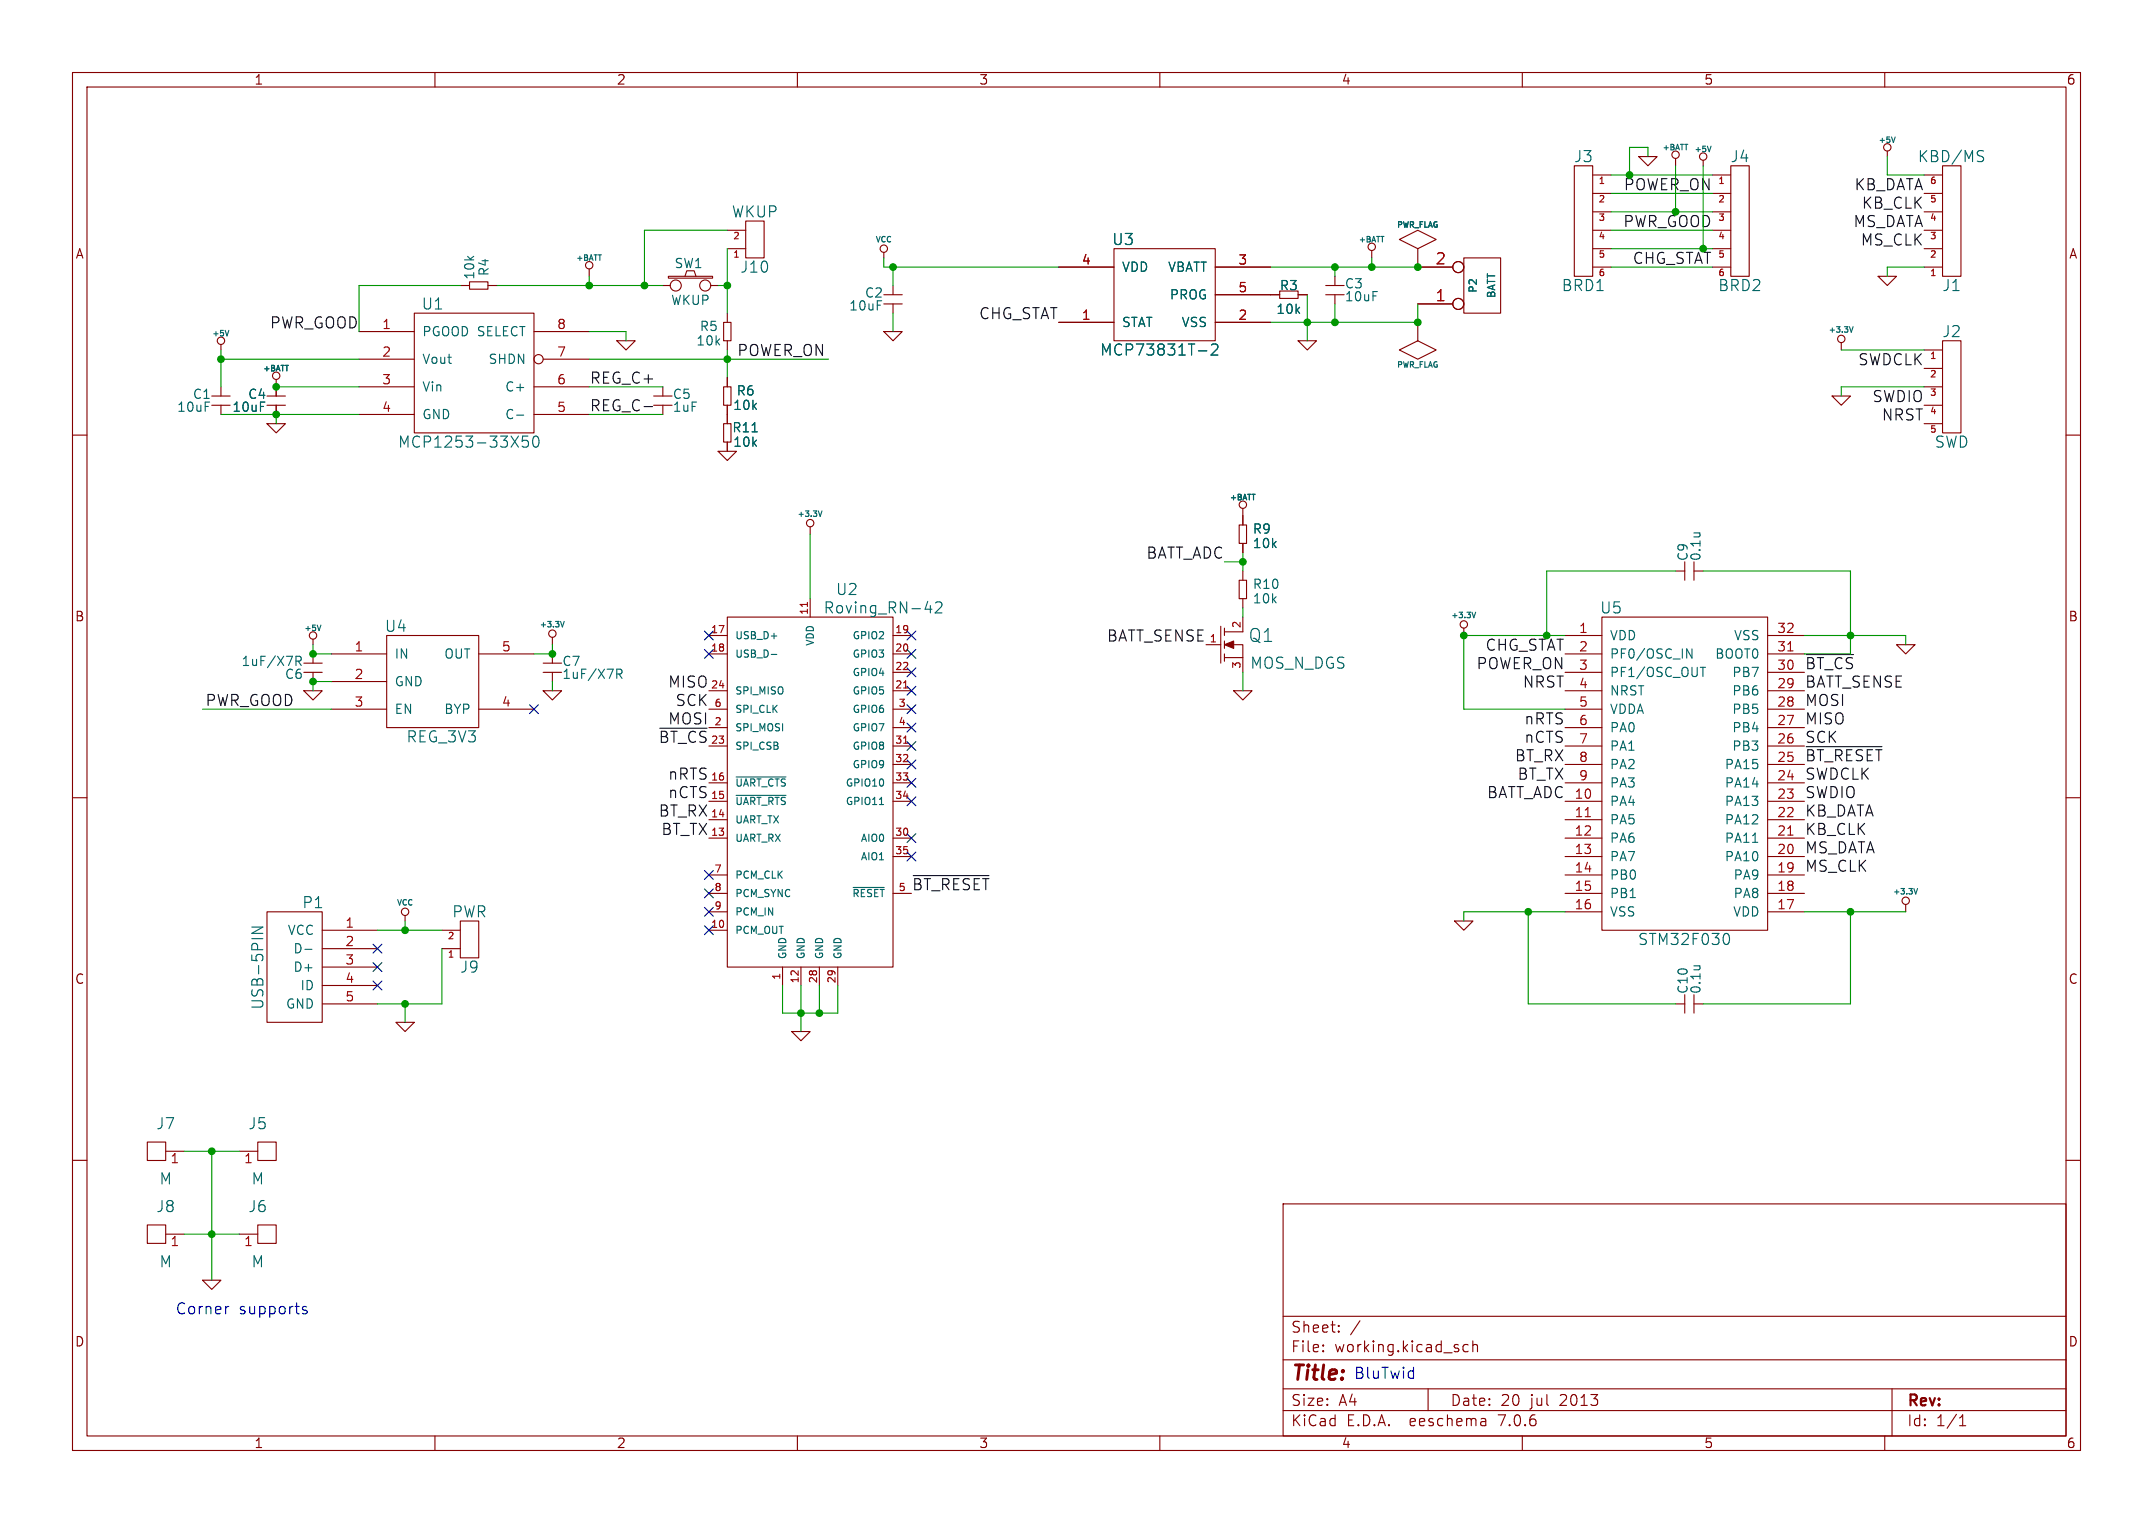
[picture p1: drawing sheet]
<svg xmlns="http://www.w3.org/2000/svg" width="297mm" height="210mm" viewBox="0 0 297 210" stroke-linecap="round" stroke-linejoin="round" font-family="sans-serif">
<g fill="none" stroke="#840000" stroke-width=".15">
<path d="M10 10h277v190h-277zM12 12h273v186h-273zM60 10v2M110 10v2M160 10v2M210 10v2M260 10v2M63.5 39.4h1.3M64.8 38.9h2.5v1h-2.5zM67.3 39.4h1.3M81.3 37.1v1M91.4 39.4h1.1"/>
<path d="M92.2 38.1h6.1v.3h-6.1zM94.5 38.1l.2-.8h1.1l.2 .8M98 39.4h1.1M100.3 34.3h2.6M100.3 31.8h2.6M102.9 30.5h2.5v5.1h-2.5zM121.9 34.8v.8M123.2 39.4v1.2M146 36.8h7.7M153.7 34.3h13.9v12.7h-13.9zM167.6 36.8h7.7M182.9 39.4h2.5"/>
<path d="M184.1 38.1v1.3M189.2 34.5v1.1M193 33l2.6-1.2 2.5 1.2-2.5 1.3zM195.6 34.3v2.5M195.6 36.8h.1M195.6 36.8h4.8M201.9 35.6h5.1v7.6h-5.1zM217.2 22.9h2.5v15.2h-2.5zM219.7 34.3h2.5M219.7 31.8h2.5M219.7 36.8h2.5M219.7 24.1h2.5"/>
<path d="M219.7 26.7h2.5M219.7 29.2h2.5M226.1 21.6h2.5l-1.3 1.3zM231.1 21.8v1.1M234.9 22.1v.8M236.2 34.3h2.6M236.2 31.8h2.6M236.2 36.8h2.6M236.2 24.1h2.6M236.2 26.7h2.6M236.2 29.2h2.6M238.8 22.9h2.5v15.2h-2.5z"/>
<path d="M259.1 38.1h2.5l-1.3 1.3zM260.3 20.8v.8M265.4 34.3h2.6M265.4 31.8h2.6M265.4 36.8h2.6M265.4 24.1h2.6M265.4 26.7h2.6M265.4 29.2h2.6M268 22.9h2.5v15.2h-2.5zM10 60h2M29.2 54.6h2.5M29.2 55.9h2.5"/>
<path d="M30.5 47.5v.8M30.5 53.3v1.3M30.5 55.9v1.3M36.8 58.4h2.6l-1.3 1.3zM36.8 54.6h2.6M36.8 55.9h2.6M38.1 52.3v2.3M38.1 55.9v1.3M49.5 53.3h7.6M49.5 45.7h7.6M49.5 49.5h7.6M49.5 57.2h7.6"/>
<path d="M57.1 43.2h16.6v16.5h-16.6zM73.7 53.3h7.6M73.7 45.7h7.6M73.7 57.2h7.6M74.9 49.5h6.4M85.1 47h2.5l-1.2 1.3zM90.2 54.6h2.5M90.2 55.9h2.5M91.4 53.3v1.3M91.4 55.9v1.3M99.8 58.4h1v2.6h-1zM99.8 53.3h1v2.6h-1z"/>
<path d="M99.8 44.5h1v2.5h-1zM100.3 43.2v1.3M100.3 47v1.3M100.3 52.1v1.2M100.3 55.9v2.5M121.9 45.7h2.6l-1.3 1.3zM121.9 40.6h2.6M121.9 41.9h2.6M123.2 41.9v1.3M146 44.5h7.7M167.6 40.6h8.9M167.6 44.5h7.7"/>
<path d="M176.5 40.1h2.6v1h-2.6zM179.1 47h2.5l-1.3 1.3zM179.1 40.6h1.2M182.9 40.6h2.5M184.1 40.6v1.3M193 48.3l2.6-1.3 2.5 1.3-2.5 1.2zM195.6 44.5v2.5M195.6 44.5h.1M195.6 41.9h4.8M252.7 54.6h2.6l-1.3 1.3zM254 47.2v1.1M265.4 48.3h2.6"/>
<path d="M265.4 50.8h2.6M265.4 53.3h2.6M265.4 55.9h2.6M265.4 58.4h2.6M268 47h2.5v12.7h-2.5zM285 60h2M99.1 62.2h2.5l-1.3 1.3zM100.3 61v1.2M111.8 72.6v1.1M170.9 72.4h1.1v2.5h-1.1zM171.4 70.1v2.3M171.4 74.9v1.3"/>
<path d="M171.4 78.7v1.3M231.1 78.7h1.3M232.4 77.5v2.5M233.7 77.5v2.5M233.7 78.7h1.2M41.9 92.7h2.5M41.9 91.4h2.5M41.9 95.3h2.5l-1.2 1.2zM43.2 88.1v.8M43.2 90.2v1.2M43.2 92.7v1.3M45.7 90.2h7.6"/>
<path d="M45.7 97.8h7.6M45.7 94h7.6M53.3 87.6h12.7v12.7h-12.7zM66 90.2h7.7M66 97.8h7.7M74.9 91.4h2.6M74.9 92.7h2.6M74.9 95.3h2.6l-1.3 1.2zM76.2 87.9v1M76.2 90.2v1.2M76.2 92.7v1.3M97.8 87.6h2.5"/>
<path d="M97.8 90.2h2.5M97.8 95.3h2.5M97.8 97.8h2.5M100.3 85.1h22.9v48.3h-22.9zM111.8 82.6v2.5M123.2 87.6h2.5M123.2 90.2h2.5M123.2 95.3h2.5M123.2 92.7h2.5M123.2 97.8h2.5M166.4 88.9h2M170.2 95.3h2.5l-1.3 1.2z"/>
<path d="M170.2 88.9h1.2v1.8h-2.5M170.9 80h1.1v2.6h-1.1zM171.4 85.1v2h-2.5M171.4 82.6v1.2M171.4 90.7v2M201.9 86.6v1M215.9 87.6h5.1M215.9 90.2h5.1M215.9 95.3h5.1M215.9 92.7h5.1M215.9 97.8h5.1M221 85.1h22.8v43.2h-22.8z"/>
<path d="M243.8 87.6h5.1M243.8 90.2h5.1M243.8 95.3h5.1M243.8 92.7h5.1M243.8 97.8h5.1M261.6 88.9h2.6l-1.3 1.3zM10 110h2M97.8 115.6h2.5M97.8 113h2.5M97.8 110.5h2.5M97.8 108h2.5M123.2 115.6h2.5"/>
<path d="M123.2 110.5h2.5M123.2 108h2.5M123.2 102.9h2.5M123.2 105.4h2.5M123.2 118.1h2.5M123.2 100.3h2.5M215.9 115.6h5.1M215.9 113h5.1M215.9 110.5h5.1M215.9 108h5.1M215.9 102.9h5.1M215.9 105.4h5.1"/>
<path d="M215.9 118.1h5.1M215.9 100.3h5.1M243.8 115.6h5.1M243.8 113h5.1M243.8 110.5h5.1M243.8 108h5.1M243.8 102.9h5.1M243.8 105.4h5.1M243.8 118.1h5.1M243.8 100.3h5.1M285 110h2M36.8 125.7h7.6v15.3h-7.6z"/>
<path d="M44.4 138.4h7.7M44.4 130.8h7.7M44.4 128.3h7.7M44.4 133.4h7.7M44.4 135.9h7.7M55.9 126.2v.8M61 130.8h2.5M61 128.3h2.5M63.5 127h2.5v5.1h-2.5zM97.8 128.3h2.5M97.8 123.2h2.5M97.8 120.7h2.5"/>
<path d="M97.8 125.7h2.5M107.9 133.4v2.5M110.5 133.4v2.5M113 133.4v2.5M115.6 133.4v2.5M123.2 123.2h2.5M200.7 127h2.5l-1.3 1.3zM215.9 123.2h5.1M215.9 120.7h5.1M215.9 125.7h5.1M231.1 138.4h1.3M232.4 137.2v2.5"/>
<path d="M233.7 137.2v2.5M233.7 138.4h1.2M243.8 123.2h5.1M243.8 120.7h5.1M243.8 125.7h5.1M262.9 124.7v1M10 160h2M20.3 157.5h2.6v2.5h-2.6zM22.9 158.8h2.5M33 158.8h2.6M35.6 157.5h2.5v2.5h-2.5zM54.6 141h2.5l-1.2 1.2z"/>
<path d="M109.2 142.2h2.6l-1.3 1.3zM285 160h2M20.3 168.9h2.6v2.6h-2.6zM22.9 170.2h2.5M27.9 176.5h2.6l-1.3 1.3zM33 170.2h2.6M35.6 168.9h2.5v2.6h-2.5zM177 166h108v32h-108zM60 198v2M110 198v2M160 198v2M177 194.5h108"/>
<path d="M177 191.5h108M177 187.5h108M177 181.5h108M182.5 186.3h.1l-.1 .1M182.5 186.3v.1M182.5 185.5v.1M182.5 185.5h.1l-.1 .1M184.7 183.6v.1M184.7 183.6h-.1l.1 .1M184.7 182.8v.1M184.7 182.8h-.1l.1 .1M187.6 182.1l-1.3 2"/>
<path d="M197 191.5v3M202.5 185.5l-.4-.1-.3 .3v.4l.2 .2 .1 .1 .4-.1M203.2 185.5a.37 .37 0 0 1 .6 .1v.8M203.2 184.9v1.5M204.9 195.7l.1 .9M205 196.5l-.2 .1M205 196h-.2M210 198v2M260 198v2M261 191.5v6.5M270.3 196.6h.9M270.3 195.5l.4-.4v1.5"/>
<circle cx="81.3" cy="36.6" r=".51"/>
<circle cx="93.2" cy="39.4" r=".76"/>
<circle cx="97.3" cy="39.4" r=".76"/>
<circle cx="121.9" cy="34.3" r=".51"/>
<circle cx="189.2" cy="34" r=".51"/>
<circle cx="201.2" cy="36.8" r=".76"/>
<circle cx="231.1" cy="21.3" r=".51"/>
<circle cx="235" cy="21.6" r=".51"/>
<circle cx="260.3" cy="20.3" r=".51"/>
<circle cx="30.5" cy="47" r=".51"/>
<circle cx="38.1" cy="51.8" r=".51"/>
<circle cx="74.3" cy="49.5" r=".63"/>
<circle cx="201.2" cy="41.9" r=".76"/>
<circle cx="254" cy="46.7" r=".51"/>
<circle cx="111.8" cy="72.1" r=".51"/>
<circle cx="171.5" cy="69.6" r=".51"/>
<circle cx="43.2" cy="87.6" r=".51"/>
<circle cx="76.2" cy="87.4" r=".51"/>
<circle cx="201.9" cy="86.1" r=".51"/>
<circle cx="55.9" cy="125.7" r=".51"/>
<circle cx="262.9" cy="124.2" r=".51"/>
</g>
<g fill="none" stroke="#006464" stroke-width=".15">
<path d="M261.4 18.9l-.2 .7M236 20.2l-.2 .7M273 21.5a.56 .56 0 0 1 .6 .4l-.1 .3-.5 .1M273 20.8h.6M31.6 45.6l-.3 .7M71.3 57.2h.9M103.7 59.5h.8M165.3 48.4h1.2M167.1 47.6l.2-.2 .6 .1a.41 .41 0 0 1 0 .6l-.8 .9h.9M255.1 45l.3 .8 .2-.8M72.8 60.1h-.7l-.1 .8 .2-.2 .6 .1 .1 .2-.1 .5-.2 .2h-.4l-.2-.2M73.6 60.3a.36 .36 0 0 1 .4-.2 .36 .36 0 0 1 .3 .3 .79 .79 0 0 1-.5 1.3 .93 .93 0 0 1-.2-1.4z"/>
<path d="M112.9 70.4l.2 .8 .3-.8M233.7 73.5h.8M234.4 73.5h.1M40.8 91.2l.6-.1 .2-.2-.1-.3-.2-.1h-.5v1.3M41.1 91.2l.5 .6M44.3 86.2l-.3 .8M77.3 85.7l.3 .8 .2-.8M85.1 92.9h.6l.1-.2-.1-.3-.1-.1h-.5v1.2M85.4 92.9l.4 .6M106.4 90.2h.8M127.6 84h1M128.3 83.5v1"/>
<path d="M129.1 83.1l.2-.1 .5 .1a.41 .41 0 0 1 .1 .5l-.9 .9h.9M203.1 84.4l.2 .8 .3-.8M232.7 89.5l.7 1.2v-1.2M234.6 92h.7M234.9 92v1.3M101.5 109.7h6.9M101.5 107.1h6.9M121.3 110.9h.6M241.8 116.1h.7M34.7 127.8h1.6l-1.6 .9h1.6M42.1 130.9h.9M117.7 122.4h4.3"/>
<path d="M233.7 133.2h.8M234.4 133.2h.1M238.2 128.7a.95 .95 0 0 1 0 1.5M264 122.5l.3 .8 .2-.8"/>
</g>
<g fill="none" stroke="#a90000" stroke-width=".15">
<path d="M101.4 32.1h.4M101.5 34.7l.1-.1v.9M220.7 29.5h.5l-.3 .3M220.8 27h.3M220.9 24.5l.1-.1v.9M220.9 32l-.2 .6M221.1 37.1l-.2 .1M221.2 34.6h-.4l-.1 .4M237.2 29.5h.5l-.3 .3M237.3 27h.4M237.4 24.5l.1-.1v.9M237.4 32l-.2 .6"/>
<path d="M237.7 37.1l-.3 .1M237.7 34.6h-.4l-.1 .4M266.4 32h.6l-.3 .4M266.5 34.6h.4M266.6 37.2l.1-.1v.9M266.7 29.5l-.3 .6M266.9 24.4l-.3 .1M266.9 27h-.4l-.1 .4M266.4 53.6h.6l-.3 .4M266.5 51.1h.4M266.6 48.7l.1-.2v.9M266.7 56.1l-.3 .7"/>
<path d="M266.9 58.7h-.4l-.1 .4M111.4 83.1v.5M124.6 94.9h.6M246.6 89.8h.7M124.6 102.5h.6M218.7 112.6h.7M246.6 115.2h.7M62 128.6h.4M62.1 131.2l.1-.1v.9"/>
</g>
<g fill="#840000" stroke="#840000" stroke-width=".15">
<path d="M168.4 86.4v5z"/>
<path d="M168.9 90.2v1z"/>
<path d="M168.9 88.4v1z"/>
<path d="M168.9 86.6v1z"/>
<path d="M168.9 88.9l1.3-.5v1z"/>
</g>
<path d="M88.9 56.1h1.1M249.2 90.3h6.5M91 100.4h6.5M249.2 103h10.4M126 120.7h10.4" fill="none" stroke="#0f0f0f" stroke-width=".15"/>
<path d="M31.6 180.1l-.3 .1M41.7 180.4l.1 .2 .4 .1 .2 .2-.1 .2-.1 .1-.5-.1M42.3 180.2l-.4-.1-.2 .3M194.8 189l.2 .1M195 188.5v1.6M195 190l-.2 .1" fill="none" stroke="#0000c2" stroke-width=".15"/>
<g fill="none" stroke="#009600" stroke-width=".15">
<path d="M63.5 39.4h-14v6.3M68.6 39.4h22.8M81.3 38.1v1.3M99.1 39.4h1.2M100.3 31.8h-11.4v7.6M100.3 34.3v8.9M121.9 35.6v1.2h24.1M123.2 36.8v2.6M175.3 36.8h20.3M184.1 36.8v1.3M189.2 35.6v1.2M222.2 24.1h14"/>
<path d="M222.2 29.2h14M222.2 36.8h14M222.2 31.8h14M222.2 26.7h14M227.3 21.6v-1.3h-2.5v3.8M231.1 22.9v6.3M234.9 22.9v11.4h-12.7M260.3 21.6v2.5h5.1M265.4 36.8h-5.1v1.3M30.5 49.5h19M30.5 57.2h19M30.5 48.3v5"/>
<path d="M38.1 53.3h11.4M38.1 57.2v1.2M81.3 45.7h5.1v1.3M81.3 53.3h10.1M81.3 49.5h33M81.3 57.2h10.1M100.3 48.3v3.8M123.2 43.2v2.5M180.3 40.6v6.4M184.1 41.9v2.6M195.6 41.9v2.6h-20.3M254 48.3h11.4"/>
<path d="M265.4 53.3h-11.4v1.3M111.8 73.7v8.9M168.9 77.5h2.5M171.4 76.2v2.5M231.1 78.7h-17.7v8.9h-11.5v10.2h14M234.9 78.7h20.4v11.5h-6.4M27.9 97.8h17.8M43.2 88.9v1.3h2.5M45.7 94h-2.5v1.3M76.2 88.9v1.3h-2.5M76.2 94v1.3M171.4 83.8v1.3"/>
<path d="M171.4 92.7v2.6M248.9 87.6h14v1.3M52.1 128.3h8.9M55.9 127v1.3M55.9 138.4v2.6M61 130.8v7.6h-8.9M107.9 135.9v3.8h7.7v-3.8M110.5 135.9v6.3M113 135.9v3.8M210.8 125.7v12.7h20.3M215.9 125.7h-14v1.3M248.9 125.7h14"/>
<path d="M255.3 125.7v12.7h-20.4M25.4 158.8h7.6M29.2 158.8v17.7M25.4 170.2h7.6"/>
</g>
<g fill="none" stroke="#000084" stroke-width=".15">
<path d="M73.1 97.2l1.2 1.2M74.3 97.2l-1.2 1.2M97.2 87l1.2 1.2M97.2 89.6l1.2 1.2M98.4 89.6l-1.2 1.2M98.4 87l-1.2 1.2M125.1 89.6l1.2 1.2M125.1 99.7l1.2 1.2M125.1 97.2l1.2 1.2M125.1 94.6l1.2 1.3M125.1 87l1.2 1.2M125.1 92.1l1.2 1.2"/>
<path d="M126.3 89.6l-1.2 1.2M126.3 92.1l-1.2 1.2M126.3 94.6l-1.2 1.3M126.3 97.2l-1.2 1.2M126.3 99.7l-1.2 1.2M126.3 87l-1.2 1.2M125.1 104.8l1.2 1.2M125.1 115l1.2 1.2M125.1 117.5l1.2 1.2M125.1 109.9l1.2 1.2M125.1 107.3l1.2 1.3M125.1 102.3l1.2 1.2"/>
<path d="M126.3 104.8l-1.2 1.2M126.3 115l-1.2 1.2M126.3 117.5l-1.2 1.2M126.3 109.9l-1.2 1.2M126.3 107.3l-1.2 1.3M126.3 102.3l-1.2 1.2M51.5 132.7l1.2 1.3M51.5 130.2l1.2 1.2M51.5 135.3l1.2 1.2M52.7 132.7l-1.2 1.3M52.7 130.2l-1.2 1.2M52.7 135.3l-1.2 1.2"/>
<path d="M97.2 120l1.2 1.3M97.2 122.6l1.2 1.2M97.2 125.1l1.2 1.2M97.2 127.7l1.2 1.2M98.4 120l-1.2 1.3M98.4 122.6l-1.2 1.2M98.4 125.1l-1.2 1.2M98.4 127.7l-1.2 1.2"/>
</g>
<g fill="#009600" stroke="#009600" stroke-width=".15">
<circle cx="195.6" cy="44.5" r=".46"/>
<circle cx="184.1" cy="44.5" r=".46"/>
<circle cx="195.6" cy="36.8" r=".46"/>
<circle cx="180.3" cy="44.5" r=".46"/>
<circle cx="189.2" cy="36.8" r=".46"/>
<circle cx="184.1" cy="36.8" r=".46"/>
<circle cx="171.4" cy="77.5" r=".46"/>
<circle cx="234.9" cy="34.3" r=".46"/>
<circle cx="210.8" cy="125.7" r=".46"/>
<circle cx="201.9" cy="87.6" r=".46"/>
<circle cx="255.3" cy="125.7" r=".46"/>
<circle cx="213.4" cy="87.6" r=".46"/>
<circle cx="255.3" cy="87.6" r=".46"/>
<circle cx="224.8" cy="24.1" r=".46"/>
<circle cx="231.1" cy="29.2" r=".46"/>
<circle cx="100.3" cy="39.4" r=".46"/>
<circle cx="88.9" cy="39.4" r=".46"/>
<circle cx="81.3" cy="39.4" r=".46"/>
<circle cx="123.2" cy="36.8" r=".46"/>
<circle cx="100.3" cy="49.5" r=".46"/>
<circle cx="55.9" cy="128.3" r=".46"/>
<circle cx="110.5" cy="139.7" r=".46"/>
<circle cx="113" cy="139.7" r=".46"/>
<circle cx="76.2" cy="90.2" r=".46"/>
<circle cx="30.5" cy="49.5" r=".46"/>
<circle cx="38.1" cy="57.2" r=".46"/>
<circle cx="38.1" cy="53.3" r=".46"/>
<circle cx="43.2" cy="94" r=".46"/>
<circle cx="43.2" cy="90.2" r=".46"/>
<circle cx="55.9" cy="138.4" r=".46"/>
<circle cx="29.2" cy="158.8" r=".46"/>
<circle cx="29.2" cy="170.2" r=".46"/>
</g>
<text font-size="2.8" fill="#840000" x="178" y="190.9">Title:</text>
<text font-size="2.5" fill="#006464" x="172.2" y="88.7">Q1</text>
<g font-size="2.1" fill="#006464">
<text x="217.1" y="22.6">J3</text>
<text x="238.6" y="22.6">J4</text>
<text x="264.5" y="22.6">KBD/MS</text>
<text x="100.9" y="30.2">WKUP</text>
<text x="153.3" y="34">U3</text>
<text x="102" y="37.8">J10</text>
<text x="215.4" y="40.4">BRD1</text>
<text x="236.9" y="40.4">BRD2</text>
<text x="267.9" y="40.4">J1</text>
<text x="58.1" y="42.9">U1</text>
<text x="267.9" y="46.7">J2</text>
<text x="151.7" y="49.3">MCP73831T-2</text>
<text x="54.8" y="62">MCP1253-33X50</text>
<text x="266.8" y="62">SWD</text>
<text x="115.2" y="82.3">U2</text>
<text x="53" y="87.4">U4</text>
<text x="113.5" y="84.8">Roving_RN-42</text>
<text x="220.6" y="84.8">U5</text>
<text x="172.4" y="92.4">MOS_N_DGS</text>
<text x="56" y="102.6">REG_3V3</text>
<text x="41.6" y="125.5">P1</text>
<text x="62.3" y="126.7">PWR</text>
<text x="225.9" y="130.5">STM32F030</text>
<text x="63.4" y="134.3">J9</text>
<text x="36.6" y="139.3" transform="rotate(-90 36.6 139.3)">USB-5PIN</text>
<text x="21.5" y="155.9">J7</text>
<text x="34.2" y="155.9">J5</text>
<text x="21.5" y="167.4">J8</text>
<text x="21.9" y="163.6">M</text>
<text x="34.2" y="167.4">J6</text>
<text x="34.6" y="163.6">M</text>
<text x="21.9" y="175">M</text>
<text x="34.6" y="175">M</text>
</g>
<g font-size="2.1" fill="#0f0f0f">
<text x="223.9" y="26.4">POWER_ON</text>
<text x="255.8" y="26.4">KB_DATA</text>
<text x="256.8" y="28.9">KB_CLK</text>
<text x="223.9" y="31.4">PWR_GOOD</text>
<text x="255.6" y="31.4">MS_DATA</text>
<text x="256.6" y="34">MS_CLK</text>
<text x="37.2" y="45.4">PWR_GOOD</text>
<text x="135" y="44.1">CHG_STAT</text>
<text x="81.3" y="53">REG_C+</text>
<text x="101.6" y="49.2">POWER_ON</text>
<text x="256.3" y="50.5">SWDCLK</text>
<text x="81.3" y="56.8">REG_C-</text>
<text x="258.2" y="55.6">SWDIO</text>
<text x="259.5" y="58.1">NRST</text>
<text x="158.1" y="77.2">BATT_ADC</text>
<text x="152.6" y="88.6">BATT_SENSE</text>
<text x="92.1" y="94.9">MISO</text>
<text x="203.6" y="92.4">POWER_ON</text>
<text x="210" y="94.9">NRST</text>
<text x="248.9" y="94.9">BATT_SENSE</text>
<text x="248.9" y="92.4">~{BT_CS}</text>
<text x="28.3" y="97.5">PWR_GOOD</text>
<text x="92.1" y="100">MOSI</text>
<text x="93.1" y="97.5">SCK</text>
<text x="210.2" y="100">nRTS</text>
<text x="248.9" y="97.5">MOSI</text>
<text x="248.9" y="100">MISO</text>
<text x="90.8" y="102.6">~{BT_CS}</text>
<text x="92.1" y="107.6">nRTS</text>
<text x="208.9" y="105.1">BT_RX</text>
<text x="209.3" y="107.6">BT_TX</text>
<text x="210.2" y="102.6">nCTS</text>
<text x="248.9" y="102.6">SCK</text>
<text x="248.9" y="107.6">SWDCLK</text>
<text x="248.9" y="105.1">~{BT_RESET}</text>
<text x="90.8" y="112.7">BT_RX</text>
<text x="92.1" y="110.2">nCTS</text>
<text x="205.1" y="110.2">BATT_ADC</text>
<text x="248.9" y="112.7">KB_DATA</text>
<text x="248.9" y="110.2">SWDIO</text>
<text x="91.2" y="115.3">BT_TX</text>
<text x="248.9" y="115.3">KB_CLK</text>
<text x="248.9" y="117.8">MS_DATA</text>
<text x="125.7" y="122.9">~{BT_RESET}</text>
<text x="248.9" y="120.3">MS_CLK</text>
</g>
<g font-size="2.1" fill="#a90000">
<text x="198" y="41.7">1</text>
<text x="198" y="36.6">2</text>
</g>
<g font-size="2.1" fill="#009600">
<text x="225.2" y="36.5">CHG_STAT</text>
<text x="204.9" y="89.9">CHG_STAT</text>
</g>
<g font-size="2.1" fill="#0000c2">
<text x="24.1" y="181.4">Corner</text>
<text x="32.9" y="181.4">supports</text>
<text x="186.7" y="190.2">BluTwid</text>
</g>
<g font-size="2.1" fill="#840000">
<text x="178" y="184">Sheet:</text>
<text x="178" y="186.7">File:</text>
<text x="184.1" y="186.7">working.kicad_sch</text>
<text x="178" y="196.9">KiCad</text>
<text x="178" y="194.1">Size:</text>
<text x="184.7" y="194.1">A4</text>
<text x="185.7" y="196.9">E.D.A.</text>
<text x="194.6" y="196.9">eeschema</text>
<text x="200" y="194.1">Date:</text>
<text x="207" y="196.9">7.0.6</text>
<text x="207" y="194.1">20</text>
<text x="211.2" y="194.1">jul</text>
<text x="215.3" y="194.1">2013</text>
<text x="263" y="194.3">Rev:</text>
<text x="263" y="196.9">Id:</text>
<text x="267.1" y="196.9">1/1</text>
</g>
<g font-size="1.8" fill="#840000">
<text x="35" y="11.9">1</text>
<text x="85" y="11.9">2</text>
<text x="135" y="11.9">3</text>
<text x="185" y="11.9">4</text>
<text x="235" y="11.9">5</text>
<text x="285" y="11.9">6</text>
<text x="10.3" y="35.9">A</text>
<text x="285.3" y="35.9">A</text>
<text x="10.3" y="85.9">B</text>
<text x="285.3" y="85.9">B</text>
<text x="10.3" y="135.9">C</text>
<text x="285.3" y="135.9">C</text>
<text x="10.3" y="185.9">D</text>
<text x="285.3" y="185.9">D</text>
<text x="35" y="199.9">1</text>
<text x="85" y="199.9">2</text>
<text x="135" y="199.9">3</text>
<text x="185" y="199.9">4</text>
<text x="235" y="199.9">5</text>
<text x="285" y="199.9">6</text>
</g>
<g font-size="1.8" fill="#006464">
<text x="65.6" y="38.7" transform="rotate(-90 65.6 38.7)">10k</text>
<text x="67.6" y="38.2" transform="rotate(-90 67.6 38.2)">R4</text>
<text x="93" y="37.2">SW1</text>
<text x="119.2" y="41.2">C2</text>
<text x="154.7" y="37.7">VDD</text>
<text x="161" y="37.7">VBATT</text>
<text x="161.3" y="41.5">PROG</text>
<text x="176.5" y="40.2">R3</text>
<text x="185.4" y="40">C3</text>
<text x="185.4" y="41.8">10uF</text>
<text x="58.2" y="46.6">PGOOD SELECT</text>
<text x="92.5" y="42.3">WKUP</text>
<text x="96" y="47.9">10k</text>
<text x="96.4" y="45.9">R5</text>
<text x="117.1" y="43">10uF</text>
<text x="154.7" y="45.3">STAT</text>
<text x="162.9" y="45.3">VSS</text>
<text x="176" y="43.5">10k</text>
<text x="58.2" y="50.4">Vout</text>
<text x="67.3" y="50.4">SHDN</text>
<text x="24.3" y="57">10uF</text>
<text x="26.5" y="55.2">C1</text>
<text x="32" y="57">10uF</text>
<text x="34.1" y="55.2">C4</text>
<text x="58.2" y="54.2">Vin</text>
<text x="58.2" y="58">GND</text>
<text x="69.6" y="58">C-</text>
<text x="69.6" y="54.2">C+</text>
<text x="92.7" y="55.2">C5</text>
<text x="92.7" y="57">1uF</text>
<text x="100.9" y="59.8">R11</text>
<text x="101" y="56.7">10k</text>
<text x="101.5" y="54.7">R6</text>
<text x="101" y="61.8">10k</text>
<text x="172.7" y="73.8">R9</text>
<text x="172.7" y="75.8">10k</text>
<text x="233" y="77.5" transform="rotate(-90 233 77.5)">C9</text>
<text x="234.8" y="77.5" transform="rotate(-90 234.8 77.5)">0.1u</text>
<text x="172.7" y="83.4">10k</text>
<text x="172.7" y="81.4">R10</text>
<text x="222" y="88.5">VDD</text>
<text x="239.1" y="88.5">VSS</text>
<text x="33.2" y="92">1uF/X7R</text>
<text x="39.2" y="93.8">C6</text>
<text x="54.4" y="91">IN</text>
<text x="54.4" y="94.8">GND</text>
<text x="61.2" y="91">OUT</text>
<text x="77.5" y="92">C7</text>
<text x="77.5" y="93.8">1uF/X7R</text>
<text x="222" y="91">PF0/OSC_IN</text>
<text x="222" y="93.6">PF1/OSC_OUT</text>
<text x="236.5" y="91">BOOT0</text>
<text x="238.9" y="93.6">PB7</text>
<text x="54.4" y="98.7">EN</text>
<text x="61.2" y="98.7">BYP</text>
<text x="222" y="96.1">NRST</text>
<text x="222" y="98.7">VDDA</text>
<text x="222" y="101.2">PA0</text>
<text x="238.9" y="101.2">PB4</text>
<text x="238.9" y="98.7">PB5</text>
<text x="238.9" y="96.1">PB6</text>
<text x="222" y="103.7">PA1</text>
<text x="222" y="106.3">PA2</text>
<text x="237.8" y="106.3">PA15</text>
<text x="238.9" y="103.7">PB3</text>
<text x="222" y="111.4">PA4</text>
<text x="222" y="113.9">PA5</text>
<text x="222" y="108.8">PA3</text>
<text x="237.8" y="113.9">PA12</text>
<text x="237.8" y="111.4">PA13</text>
<text x="237.8" y="108.8">PA14</text>
<text x="222" y="116.4">PA6</text>
<text x="222" y="119">PA7</text>
<text x="237.8" y="119">PA10</text>
<text x="237.8" y="116.4">PA11</text>
<text x="222" y="121.5">PB0</text>
<text x="222" y="124.1">PB1</text>
<text x="239.1" y="124.1">PA8</text>
<text x="239.1" y="121.5">PA9</text>
<text x="39.6" y="129.1">VCC</text>
<text x="40.4" y="131.7">D-</text>
<text x="222" y="126.6">VSS</text>
<text x="239" y="126.6">VDD</text>
<text x="40.4" y="134.2">D+</text>
<text x="41.4" y="136.8">ID</text>
<text x="233" y="137.2" transform="rotate(-90 233 137.2)">C10</text>
<text x="234.8" y="137.2" transform="rotate(-90 234.8 137.2)">0.1u</text>
<text x="39.4" y="139.3">GND</text>
</g>
<g font-size="1.8" fill="#a90000">
<text x="149.2" y="36.6">4</text>
<text x="170.7" y="36.6">3</text>
<text x="170.7" y="40.4">5</text>
<text x="52.6" y="45.5">1</text>
<text x="76.8" y="45.5">8</text>
<text x="149.2" y="44.2">1</text>
<text x="170.7" y="44.2">2</text>
<text x="52.6" y="49.3">2</text>
<text x="52.6" y="53.1">3</text>
<text x="76.8" y="53.1">6</text>
<text x="76.8" y="49.3">7</text>
<text x="52.6" y="56.9">4</text>
<text x="76.8" y="56.9">5</text>
<text x="48.8" y="89.9">1</text>
<text x="69.1" y="89.9">5</text>
<text x="217.7" y="87.4">1</text>
<text x="217.7" y="89.9">2</text>
<text x="245.1" y="89.9">31</text>
<text x="245.1" y="87.4">32</text>
<text x="48.8" y="93.7">2</text>
<text x="217.7" y="92.5">3</text>
<text x="217.7" y="95">4</text>
<text x="245.1" y="95">29</text>
<text x="245.1" y="92.5">30</text>
<text x="48.8" y="97.5">3</text>
<text x="69.1" y="97.5">4</text>
<text x="217.7" y="97.5">5</text>
<text x="217.7" y="100.1">6</text>
<text x="245.1" y="100.1">27</text>
<text x="245.1" y="97.5">28</text>
<text x="217.7" y="102.6">7</text>
<text x="217.7" y="105.2">8</text>
<text x="217.7" y="107.7">9</text>
<text x="245.1" y="107.7">24</text>
<text x="245.1" y="105.2">25</text>
<text x="245.1" y="102.6">26</text>
<text x="217.1" y="110.2">10</text>
<text x="217.1" y="112.8">11</text>
<text x="245.1" y="112.8">22</text>
<text x="245.1" y="110.2">23</text>
<text x="217.1" y="115.3">12</text>
<text x="217.1" y="117.9">13</text>
<text x="245.1" y="117.9">20</text>
<text x="245.1" y="115.3">21</text>
<text x="217.1" y="120.4">14</text>
<text x="217.1" y="122.9">15</text>
<text x="217.1" y="125.5">16</text>
<text x="245.1" y="125.5">17</text>
<text x="245.1" y="122.9">18</text>
<text x="245.1" y="120.4">19</text>
<text x="47.6" y="128">1</text>
<text x="47.6" y="130.6">2</text>
<text x="47.6" y="133.1">3</text>
<text x="47.6" y="135.6">4</text>
<text x="47.6" y="138.2">5</text>
<text x="23.4" y="160.7">1</text>
<text x="33.6" y="160.7">1</text>
<text x="23.4" y="172.2">1</text>
<text x="33.6" y="172.2">1</text>
</g>
<g font-size="1.4" fill="#006464">
<text x="203.9" y="40.5" transform="rotate(-90 203.9 40.5)">P2</text>
<text x="206.5" y="41.2" transform="rotate(-90 206.5 41.2)">BATT</text>
<text x="101.3" y="88.4">USB_D+</text>
<text x="112.5" y="89.2" transform="rotate(-90 112.5 89.2)">VDD</text>
<text x="117.5" y="88.4">GPIO2</text>
<text x="101.3" y="90.9">USB_D-</text>
<text x="101.3" y="96">SPI_MISO</text>
<text x="117.5" y="90.9">GPIO3</text>
<text x="117.5" y="96">GPIO5</text>
<text x="117.5" y="93.4">GPIO4</text>
<text x="101.3" y="101.1">SPI_MOSI</text>
<text x="101.3" y="98.5">SPI_CLK</text>
<text x="117.5" y="98.5">GPIO6</text>
<text x="117.5" y="101.1">GPIO7</text>
<text x="101.3" y="103.6">SPI_CSB</text>
<text x="117.5" y="103.6">GPIO8</text>
<text x="117.5" y="106.1">GPIO9</text>
<text x="101.3" y="113.8">UART_TX</text>
<text x="101.3" y="111.2">~{UART_RTS}</text>
<text x="101.3" y="108.7">~{UART_CTS}</text>
<text x="116.5" y="108.7">GPIO10</text>
<text x="116.5" y="111.2">GPIO11</text>
<text x="101.3" y="116.3">UART_RX</text>
<text x="118.6" y="116.3">AIO0</text>
<text x="118.6" y="118.8">AIO1</text>
<text x="101.3" y="121.4">PCM_CLK</text>
<text x="101.3" y="123.9">PCM_SYNC</text>
<text x="117.4" y="123.9">~{RESET}</text>
<text x="101.3" y="129">PCM_OUT</text>
<text x="101.3" y="126.5">PCM_IN</text>
<text x="108.7" y="132.3" transform="rotate(-90 108.7 132.3)">GND</text>
<text x="111.2" y="132.3" transform="rotate(-90 111.2 132.3)">GND</text>
<text x="113.8" y="132.3" transform="rotate(-90 113.8 132.3)">GND</text>
<text x="116.3" y="132.3" transform="rotate(-90 116.3 132.3)">GND</text>
</g>
<g font-size="1.4" fill="#a90000">
<text x="98" y="87.4">17</text>
<text x="98" y="89.9">18</text>
<text x="111.5" y="84.9" transform="rotate(-90 111.5 84.9)">11</text>
<text x="123.4" y="87.4">19</text>
<text x="123.4" y="89.9">20</text>
<text x="166.8" y="88.6">1</text>
<text x="171.2" y="86.7" transform="rotate(-90 171.2 86.7)">2</text>
<text x="98" y="95">24</text>
<text x="123.4" y="95">21</text>
<text x="123.4" y="92.5">22</text>
<text x="171.2" y="92.3" transform="rotate(-90 171.2 92.3)">3</text>
<text x="98.5" y="100.1">2</text>
<text x="98.5" y="97.5">6</text>
<text x="123.9" y="97.5">3</text>
<text x="123.9" y="100.1">4</text>
<text x="98" y="107.7">16</text>
<text x="98" y="102.6">23</text>
<text x="123.4" y="102.6">31</text>
<text x="123.4" y="105.2">32</text>
<text x="123.4" y="107.7">33</text>
<text x="98" y="112.8">14</text>
<text x="98" y="110.2">15</text>
<text x="123.4" y="110.2">34</text>
<text x="98" y="115.3">13</text>
<text x="123.4" y="115.3">30</text>
<text x="123.4" y="117.9">35</text>
<text x="98.5" y="120.4">7</text>
<text x="98.5" y="122.9">8</text>
<text x="98.5" y="125.5">9</text>
<text x="123.9" y="122.9">5</text>
<text x="98" y="128">10</text>
<text x="107.7" y="135.2" transform="rotate(-90 107.7 135.2)">1</text>
<text x="110.2" y="135.7" transform="rotate(-90 110.2 135.7)">12</text>
<text x="112.8" y="135.7" transform="rotate(-90 112.8 135.7)">28</text>
<text x="115.3" y="135.7" transform="rotate(-90 115.3 135.7)">29</text>
</g>
<g font-size="1.2" fill="#a90000">
<text x="220.4" y="25.7">1</text>
<text x="220.4" y="28.3">2</text>
<text x="236.9" y="25.7">1</text>
<text x="236.9" y="28.3">2</text>
<text x="266.1" y="28.3">5</text>
<text x="266.1" y="25.7">6</text>
<text x="101" y="35.9">1</text>
<text x="101" y="33.4">2</text>
<text x="220.4" y="30.8">3</text>
<text x="220.4" y="33.4">4</text>
<text x="220.4" y="35.9">5</text>
<text x="236.9" y="30.8">3</text>
<text x="236.9" y="33.4">4</text>
<text x="236.9" y="35.9">5</text>
<text x="266.1" y="35.9">2</text>
<text x="266.1" y="33.4">3</text>
<text x="266.1" y="30.8">4</text>
<text x="266.1" y="38.4">1</text>
<text x="266.1" y="49.9">1</text>
<text x="266.1" y="52.4">2</text>
<text x="266.1" y="54.9">3</text>
<text x="266.1" y="57.5">4</text>
<text x="266.1" y="60">5</text>
<text x="61.7" y="129.9">2</text>
<text x="61.7" y="132.4">1</text>
</g>
<g font-size="1.2" fill="#006464">
<text x="220.4" y="38.4">6</text>
<text x="236.9" y="38.4">6</text>
</g>
<g font-size="1.1" fill="#006464">
<text x="229.2" y="20.9">+BATT</text>
<text x="233.6" y="21.2">+5V</text>
<text x="259" y="19.9">+5V</text>
<text x="120.7" y="33.6">VCC</text>
<text x="187.3" y="33.6">+BATT</text>
<text x="192.6" y="31.6">PWR_FLAG</text>
<text x="79.4" y="36.2">+BATT</text>
<text x="29.2" y="46.6">+5V</text>
<text x="252.1" y="46.1">+3.3V</text>
<text x="36.2" y="51.4">+BATT</text>
<text x="192.6" y="50.9">PWR_FLAG</text>
<text x="109.9" y="71.5">+3.3V</text>
<text x="169.5" y="69.2">+BATT</text>
<text x="41.9" y="87.2">+5V</text>
<text x="74.3" y="86.7">+3.3V</text>
<text x="200.1" y="85.4">+3.3V</text>
<text x="54.6" y="125.1">VCC</text>
<text x="261" y="123.5">+3.3V</text>
</g>
</svg>
